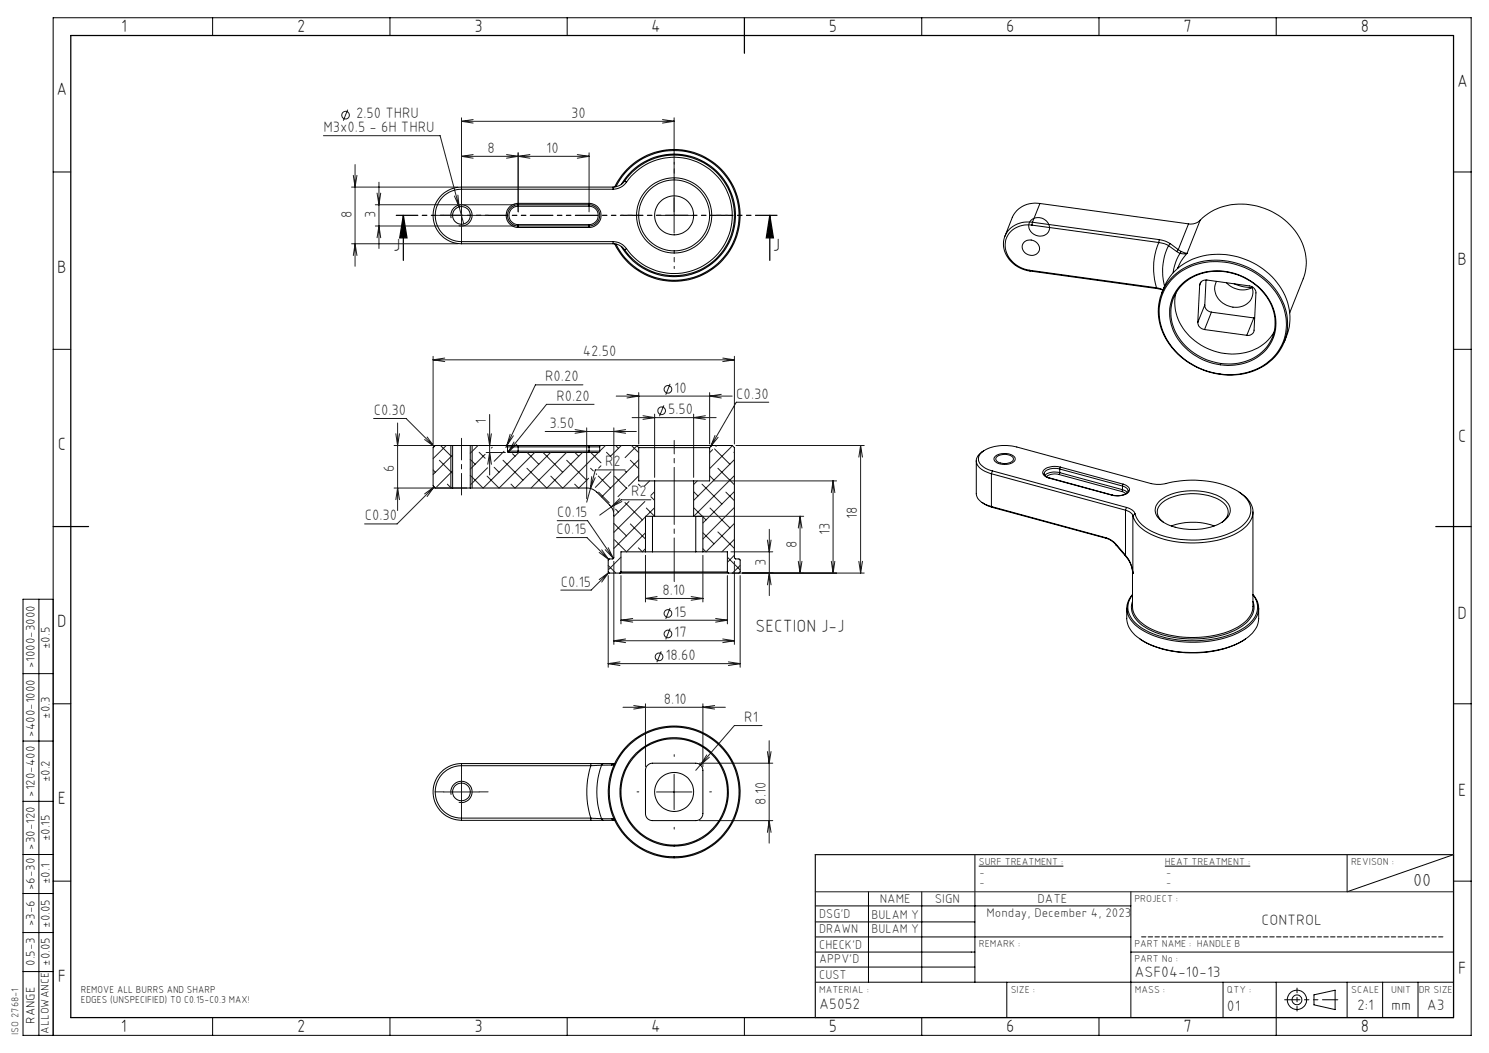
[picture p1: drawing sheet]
<svg xmlns="http://www.w3.org/2000/svg" width="420mm" height="297mm" viewBox="0 0 420 297" stroke-linecap="round" stroke-linejoin="round" font-family="sans-serif">
<g fill="none" stroke="#191924" stroke-width=".28">
<path d="M91.2 38.3h32.9l6.7 24.9M98.1 30.9l-1.3 3.1M130.2 33.2v32.6M130.2 34.2h59.9M130.2 34.2l3.3 .5M133.5 33.7l-3.3 .5M186.9 33.7l3.2 .5M190.1 33.2v32.6M190.1 34.2l-3.2 .5M99.2 52.8h30M99.7 49.5l.5 3.3 .5-3.3M100.2 46.4v28.7"/>
<path d="M105.9 57.7h39.3M106.4 54.5l.5 3.2 .5-3.2M106.9 51.4v18.7M129.2 55l.3 3.3-1.3-3M130.2 44.1h36M130.2 44.1l3.3 .5M133.5 43.6l-3.3 .5M142.9 43.6l3.3 .5M146.2 43.1v16.7M146.2 44.1l-3.3 .5M146.2 44.1l3.3 .5M149.5 43.6l-3.3 .5"/>
<path d="M162.8 43.6l3.4 .5M166.2 43.1v16.7M166.2 44.1l-3.4 .5M99.2 68.8h30M99.7 72.1l.5-3.3 .5 3.3M105.9 63.7h39.3M106.4 67.1l.5-3.4 .5 3.4M125.2 60.7h9.9M185.2 60.7h10M105.4 118h9.1l7.9 7.9M112.1 119.3v24.7M122.2 100.5v24.7"/>
<path d="M122.2 101.5h85M122.2 101.5l3.2 .5M125.4 101l-3.2 .5M138.1 116.9v17.1M164.4 108.5h-13.4l-8.1 17.2M167.6 114h-13.4l-10.9 13.6M173.8 111.7h32.7M176.8 111.2l3.4 .5-3.4 .6M178.3 117.8h23.7M180.2 110.7v14.5M181.4 117.3l3.2 .5-3.2 .5M184.6 116.8v17.9"/>
<path d="M187.3 114.3l-1.3 3.1M189 108.3l-1.2 3M195.7 116.8v17.9M199 117.3l-3.3 .5 3.3 .5M200.2 110.7v14.5M203.4 111.2l-3.2 .5 3.2 .6M203.9 101l3.3 .5M207.2 100.5v24.7M207.2 101.5l-3.3 .5M216.9 113.4h-9.2l-7.3 12.5M111.2 125.7h20.5M111.2 137.7h20.5"/>
<path d="M111.7 122.3l.4 3.4 .6-3.4M119.8 124l2.6 1.9M120.5 123.3l1.9 2.6M122.2 132.5l.6 .7M122.4 137.3l-1.9 2.7M122.4 137.3l-2.6 2M122.4 137.3l-10.4 10.5h-9.2M123.9 129.8l3.8 3.8M124.2 125.7l3.1 3M125.9 125.7l-3.7 3.7M126.2 136.6l1 1.1M127.7 132.8l-4.5 4.5"/>
<path d="M127.7 128.3l-5.5 5.5M127.7 137.3l-.3 .4M132.6 134.1l3.6 3.6M132.6 129.6l1.4 1.3M134.8 125.7l-2.2 2.1M135.1 127.6l1.7 1.7M136.8 128.1l-4.2 4.2M137.1 125.7h4.6M137.1 127.6h5.5M137.4 134.3l3.3 3.4M137.5 131.9l-4.9 4.9M137.6 130.9l.5-3.3 .5 3.3"/>
<path d="M137.6 122.3l.5 3.4 .5-3.4M138.9 126.1l-.3 .3M139.4 131.8l1.4 1.4M141.9 129.8l5.6 5.6M142.2 127.3l-2.8 2.8M142.7 126.1l.1 .1M142.9 125.7l-.1 .3M143.9 122.5l-1 3.2M144.1 136.6l1.1 1.1M144.6 128l.7 .7M144.8 122.9l-1.9 2.8M145 124.7l-1.7 2.9"/>
<path d="M145.8 125.3l-2.5 2.3M146.3 127.6l-10 10.1M148.6 132.1l5.6 5.6M148.7 127.6l3.3 3.3M150.8 127.6l-10 10.1M153.2 127.6l5.5 5.6M153.8 121.7h25.7M155.3 127.6l-10 10.1M155.4 134.3l3.3 3.4M159.8 127.6l-10 10.1M159.8 129.8l5.7 5.6M162.1 136.6l1.1 1.1"/>
<path d="M162.2 127.6l1 1.1M162.2 121.2l3.3 .5-3.3 .5M164.3 127.6l-10 10.1M165.5 120.7v19.9M166 134.9l-2.7 2.8M166.5 137.8l-1 3.8M166.6 132.1l.8 .7M166.7 127.6l2.8 2.9M166.9 134.4l-.4 3.4M167.9 134.7l-1.4 3.1M168.2 133.6l.1 .2M168.8 127.6l-10 10.1"/>
<path d="M168.8 134.3l3.4 3.4M168.8 138.8l3 3M169.5 131.4l-.7 .6M170.8 125.7l-1.6 1.5M172.3 133.1l-4.4 4.4M173.1 120.7v23.6M173.3 134.3l3.5 3.5M173.6 125.7l.8 .8M175.3 125.7l-3.1 3-1.1-1.1M176.3 132.5h-8.4l-1.4 5.3M176.3 132.8l.4 .4M176.5 121.2l-3.4 .5 3.4 .5"/>
<path d="M176.8 137.6l-2.5 2.5M177.8 129.8l2.4 2.4M178.1 125.7l2.1 2M179.7 125.7l-3.4 3.4M180.1 136.6l.5 .5M180.2 129.7l-10.5 10.5M180.2 134.2l-2.9 2.9M183.2 135.6l-1.4 1.5M184.6 138.7l-1 1M195.7 138.7l1.2 1.2M196.7 135.6l-1 1.1M198 136.6l5.6 5.6"/>
<path d="M200.2 134.2l1.2 1.2M201 126.8l-.8 .9M201.2 135.6h34.8M201.5 126.6l4.4 4.3M201.7 122.8l-1.3 3.1M202.2 125.7l-.3 .2M202.5 132.1l4.7 4.6M202.6 123.3l-2.2 2.6M204.8 138.8l2.4 2.4M206.6 125.7l-6.4 6.5M207 127.6l.2 .1M207.2 129.6l-11.5 11.5"/>
<path d="M207.2 134.2l-11.5 11.4M207.2 138.6l-8.9 8.9M207.6 125.7h36.2M235 135.6v26M235 135.6l.5 3.4M235 135.6l-.5 3.4M242.7 125.7v35.9M242.7 125.7l.6 3.2M242.7 125.7l-.4 3.2M111.7 140.9l.4-3.2 .6 3.2M157 151.6h8.6l6.1 6.2M157.2 146.9h8.5l7.3 10.6"/>
<path d="M169 155.8l2.7 2M169.7 155.1l2 2.7M170.7 155l2.3 2.5M171.6 154.5l1.4 3M171.6 159.5l2.1 2.1M172.4 143l-3.2 2.3M173.1 158.3v23.4M173.1 147.6l3.6 3.6M173.6 143.6l.8 .8M174.8 140.6l-2.4 2.4M175.2 157.2l-3.6 3.5M175.4 141.5l-3 1.5"/>
<path d="M176.3 141.7l4.9 4.9M177.4 141.5l-4.3 4.2M177.8 147.8l4.3 4.2M180.1 154.5l1.1 1.1 .9-.8M181.9 141.5l-8.8 8.7M182.1 156.6v13.2M182.1 145.8l-9 8.9M182.1 150.3l-5.4 5.3-3.4-3.3M182.3 143.3l2.3 2.3M183.6 141h-8.4l-2.8 2M183.6 140.1l1 1M184.6 143.2l-2.4 2.4"/>
<path d="M195.7 143.2l2.4 2.4M196.7 145.6h30M198.3 156.6v13.2M198.3 150.3l3.1 3.1M198.3 145.8l.8 .8M200.3 143.3l5.6 5.6M202.5 150l4.7 4.7M205.2 157.2l3.6 3.6M206.2 155.6h11.8M207 145.6l.2 .1M207.2 158.3v23.4M207.2 143.1l-8.9 8.9"/>
<path d="M207.2 147.6l-8.1 8-.8-.8M207.2 152.1l-3.6 3.5M207.2 156.6l-2 2M208.8 159.5l-2.2 2.1M216.5 152.3l.5 3.3 .5-3.3M217 149.3v18.7M225.2 158.3l.5 3.3M225.7 145.6v16M225.7 145.6l.5 3.3M225.7 145.6l-.5 3.3M226.2 158.3l-.5 3.3M234.5 158.3l.5 3.3"/>
<path d="M235.5 158.3l-.5 3.3M242.3 158.3l.4 3.3M243.3 158.3l-.6 3.3M171.6 162.3v25.9M171.7 161.5l-2 2.7M171.7 161.5l-2.7 2M171.7 161.5l-4.9 4.9h-8.6M175.2 162.3v13.7M175.2 174.9h30M175.2 174.9l3.3 .6M178.5 174.4l-3.3 .5M182.1 168.8h16.2"/>
<path d="M182.1 168.8l3.2 .5M185.3 168.3l-3.2 .5M189 177.3l-1.2 3M189 171.5l-1.2 3.1M194.9 168.3l3.4 .5M198.3 168.8l-3.4 .5M201.9 174.4l3.3 .5M205.2 162.3v13.7M205.2 174.9l-3.3 .6M206.4 161.6h37.4M208.8 162.3v25.9M216.5 165l.5-3.4 .5 3.4"/>
<path d="M171.6 187.2h37.2M171.6 187.2l3.3 .5M173.1 180.7h34.1M173.1 180.7l3.4 .6M174.9 186.7l-3.3 .5M175.7 199.5h28.9M176.5 180.2l-3.4 .5M178.8 199l3.3 .5-3.3 .5M182.1 198.5v17.7M186.5 183.7l-1.2 3.1M198.3 198.5v17.7M201.6 199l-3.3 .5 3.3 .5"/>
<path d="M203.9 180.2l3.3 .5M205.5 186.7l3.3 .5M207.2 180.7l-3.3 .6M208.8 187.2l-3.3 .5M130.2 218.4v9.9M190.1 218.4v9.9M197.3 215.3h20.7M197.6 215.8l-1.3 1.5M199.4 212.9l-1.8 2.9M200.1 213.6l-2.5 2.2M214.9 204.6h-7.7l-9.6 11.2M216.5 212l.5 3.3 .5-3.3"/>
<path d="M217 208.9v28.9M125.2 223.4h9.9M185.2 223.4h10M197.3 231.5h20.7M216.5 234.8l.5-3.3 .5 3.3M230 251.5h180"/>
<circle cx="97.5" cy="32.5" r="1.08"/>
<circle cx="186.6" cy="115.8" r="1.08"/>
<circle cx="188.4" cy="109.8" r="1.07"/>
<circle cx="188.4" cy="173" r="1.07"/>
<circle cx="188.4" cy="178.8" r="1.07"/>
<circle cx="185.9" cy="185.3" r="1.08"/>
</g>
<g fill="none" stroke="#000" stroke-width=".28">
<path d="M60 5v5M110 5v5M160 5v5M260 5v5M310 5v5M360 5v5M15 48.5h5M130.2 52.8a8 8 0 0 0-8 8 8 8 0 0 0 8 8M130.2 53.4a7.4 7.4 0 0 0-7.4 7.4 7.4 7.4 0 0 0 7.4 7.4M130.2 52.8v.6M130.2 53.4h42.7M130.2 52.8h42.7"/>
<path d="M146.2 57.4a3.4 3.4 0 0 0-3.4 3.4 3.4 3.4 0 0 0 3.4 3.4M146.2 57.4v.3M146.2 57.7a3 3 0 0 0-3 3 3 3 0 0 0 3 3M146.2 57.7v.5M146.2 58.2a2.59 2.59 0 0 0-2.6 2.6 2.59 2.59 0 0 0 2.6 2.6M146.2 57.4h20M146.2 57.7h20M146.2 58.2h20M166.2 57.4a3.4 3.4 0 0 1 3.3 3.4 3.4 3.4 0 0 1-3.3 3.4M166.2 57.4v.3M166.2 57.7a3 3 0 0 1 3 3 3 3 0 0 1-3 3M166.2 57.7v.5"/>
<path d="M166.2 58.2a2.59 2.59 0 0 1 2.5 2.6 2.59 2.59 0 0 1-2.5 2.6M172.9 52.8v.6M173.4 52.7a18.6 18.6 0 0 1 28.3-6.5 18.6 18.6 0 0 1 0 29.1 18.6 18.6 0 0 1-28.3-6.5M173.7 52.7a18.3 18.3 0 0 1 27.9-6.2 18.3 18.3 0 0 1 0 28.5 18.3 18.3 0 0 1-27.9-6.2M175.2 52a17.3 17.3 0 0 1 26.1-4.5 17.3 17.3 0 0 1 0 26.5 17.3 17.3 0 0 1-26.1-4.5M176.2 51a4 4 0 0 1-3.3 1.8M176.2 51a17 17 0 0 1 25.3-2.9 17 17 0 0 1 0 25.4 17 17 0 0 1-25.3-3M176.2 51l.5 .4M176.7 51.4a4.7 4.7 0 0 1-3.8 2M176.7 51.4a16.4 16.4 0 0 1 24.3-2.9 16.4 16.4 0 0 1 0 24.5 16.4 16.4 0 0 1-24.3-2.9M293.3 57.4a7.1 7.1 0 0 0-7.8 3.9l-2 5.3M293.3 57.4l-2.1 5.3"/>
<path d="M293.3 57.4l41.9 5.7M410 48.5h5M127.2 61.5a3 3 0 0 1 2.7-3.8 3 3 0 0 1 3.2 3.3 3 3 0 0 1-3.7 2.6M130.2 68.2v.6M130.2 68.2h42.7M130.2 68.8h42.7M146.2 63.7v.5M146.2 63.4v.3M146.2 64.2h20M146.2 63.7h20M146.2 63.4h20M166.2 63.7v.5"/>
<path d="M166.2 63.4v.3M172.9 68.2a4.7 4.7 0 0 1 3.8 1.9M172.9 68.8a4 4 0 0 1 3.3 1.7M172.9 68.2v.6M176.7 70.1l-.5 .4M289 68.2a2.59 2.59 0 0 1 2.9-.1 2.59 2.59 0 0 1 1.2 2.7 2.51 2.51 0 0 1-3.2 1 2.51 2.51 0 0 1-1.4-3zM290.4 76.2l35.8 5M290.4 76.2l.1 .2M290.5 76.4l35.8 5M290.7 62.2a3.1 3.1 0 0 1 3.7-.4 3.1 3.1 0 0 1 1.4 3.4 3 3 0 0 1-3.7 1.1 3 3 0 0 1-1.7-3.5zM291.1 63.5a6.1 6.1 0 0 0-7.5 6.6 8 8 0 0 0 6.8 6.1M291.1 63.5l35.7 4.9"/>
<path d="M291.2 62.7a6.6 6.6 0 0 0-8 7.4 8.6 8.6 0 0 0 7.3 6.3M291.2 62.7l35.8 4.9M291.2 62.7l-.1 .8M326.8 68.4l1.6 .3 1.2 .6M326.8 68.4a18.5 18.5 0 0 0-.6 12.8M327 67.6l1.7 .4 1.4 .7M327 67.6l-.2 .8M329.6 69.3a16.4 16.4 0 0 0-1.1 11.4M329.6 69.3l2.3 1.6M330.1 68.7l-.5 .6M330.1 68.7l2.3 1.7M330.4 79a18.3 18.3 0 0 1 20.7-3.5 18 18 0 0 1 11.7 17.2 14.5 14.5 0 0 1-13.2 12.8 20.4 20.4 0 0 1-22.2-13.8 13.6 13.6 0 0 1 3-12.7z"/>
<path d="M330.7 78.2a19 19 0 0 1 22-2.4 18 18 0 0 1 10.4 17 14.9 14.9 0 0 1-14.5 12.9 20.4 20.4 0 0 1-21.6-14.9 13.6 13.6 0 0 1 3.7-12.6zM331.9 70.9l.9 .6M332.4 70.4l.8 .5M332.4 70.4l-.5 .5M332.8 71.5l1.2 .1 .8-.1M332.8 71.5l-1.2 2.6-.7 2.8M333.2 70.9l1.6 .6M333.2 70.9l-.4 .6M334.8 71.5l-1.7 2.2-.9 2M335.2 63.1l-2.8 7.3M338.5 62.1a17.2 17.2 0 0 1 20.2-2.4 16.3 16.3 0 0 1 9.6 16.4l-.7 2.5-3.8 9.6M338.5 62.1a3.8 3.8 0 0 1-3.3 1"/>
<path d="M338.5 62.1l-3.7 9.4M338.7 79.6l-.3 .8M340.2 79l-.4 7M343.1 79.4a5.1 5.1 0 0 0 4.1 7.1 4.6 4.6 0 0 0 4.7-.9 4.6 4.6 0 0 0 1.2-4.7M345.9 79.8a6.2 6.2 0 0 0 7.3 1.3l-2.3-.2-2.8-.9M15 98.5h5M326.2 81.2l1.9 .5M326.2 81.2l.1 .2M326.3 81.4l1.7 .4M327.7 82.7a16 16 0 0 1 17.1-10.9 20.3 20.3 0 0 1 18.6 14.5 14.9 14.9 0 0 1-1.1 10.1M331.7 82.7a13.6 13.6 0 0 0 7 14.6 15.8 15.8 0 0 0 18.4-.8l2.3-2.8M332.8 80.7a15.6 15.6 0 0 1 19.1-2 13.8 13.8 0 0 1 7.2 16.8 13.7 13.7 0 0 1-15.8 7.2 16.2 16.2 0 0 1-13.3-13 11.4 11.4 0 0 1 2.8-9z"/>
<path d="M333.3 80.5a15.6 15.6 0 0 1 19.9-.9 13.3 13.3 0 0 1 5.8 15.4 13.4 13.4 0 0 1-15.7 7.3 15.8 15.8 0 0 1-13-13 11 11 0 0 1 3-8.8zM337.9 90.9a2.12 2.12 0 0 0 1.9 2.1M338.4 80.4a1.69 1.69 0 0 1 2-1.4l12 1.6a2.05 2.05 0 0 1 1.9 2l-.6 10.5a1.69 1.69 0 0 1-2 1.5M338.4 80.4l-.5 10.5M339.8 93l11.9 1.6M339.8 86a2.05 2.05 0 0 0 1.9 2M339.8 86l-1.9 4.9M341.7 88l12 1.7M341.7 88l-1.9 5M353.7 89.7l-2 4.9M353.7 89.7h.2M410 98.5h5"/>
<path d="M127.2 125.7v12M127.7 125.7h4.9M127.7 137.7h4.9M127.7 125.7h-4.9l-.6 .6v10.8l.6 .6h4.9M127.7 125.7v12M132.6 137.7h32.9a3.8 3.8 0 0 1 2.8 1.1l3.7 3.7a3.7 3.7 0 0 1 1.1 2.8v12l-.2 .4h-1l-.3 .2v3.4l.3 .3h3M132.6 125.7v12M132.6 125.7h10.2M133.2 125.7v12M142.8 125.7l.4 .3M142.8 125.7h3.4M143.2 126h3"/>
<path d="M143.2 127.2h3M143.2 127.2l.3 .4h25.3l.4-.4M143.2 126v1.2M146.2 125.7v.3M146.2 127.2v.4M146.2 126v1.2M146.2 125.7h20M146.2 127.2h20M146.2 126h20M166.2 127.2h3M166.2 126h3M166.2 125.7v.3"/>
<path d="M166.2 125.7h3.3M166.2 127.2v.4M166.2 126v1.2M169.2 126v1.2M169.5 125.7l-.3 .3M169.5 125.7h10.1M179.6 125.7h21.2M179.6 125.7l.6 .6M180.2 126.3h20M180.2 126.3v9.3h4.4M184.6 135.6h11.1M184.6 135.6v10"/>
<path d="M195.7 135.6v10M200.2 126.3v9.3h-4.5M200.8 125.7h5.8l.6 .6v31l.3 .4h1l.3 .2v3.4l-.3 .3h-3M200.8 125.7l-.6 .6M275.4 130v9.2a3.9 3.9 0 0 0 3 3.2l1.2 .5M277.5 127.2a2.88 2.88 0 0 0-1.5 4.5l1.8 1.2 1.8 .7M279.6 133.6l37.9 10.3M279.6 133.6v9.3M279.9 132.8a4.6 4.6 0 0 1-3.9-3.3 4 4 0 0 1 3.2-3.2 13.5 13.5 0 0 1 7.6-.2l37.8 10.3a10.9 10.9 0 0 0 6.2-.5 27.9 27.9 0 0 1 18.3 2.6 6.6 6.6 0 0 1 3.7 5.6 7.8 7.8 0 0 1-5.1 5.9 28.1 28.1 0 0 1-23.7-.6 7.8 7.8 0 0 1-3.9-4.5M279.9 132.8l37.8 10.3M279.9 132.8l-.3 .8M280.7 128.7a4.4 4.4 0 0 1 5.6 .4 1.42 1.42 0 0 1-1.5 1.7 3.7 3.7 0 0 1-4.4-1.2z"/>
<path d="M281.1 128.9a3.5 3.5 0 0 1 4.7 .4 1.87 1.87 0 0 1-2.4 1.4 2.38 2.38 0 0 1-2.5-1.2zM294.5 133.7a1.58 1.58 0 0 0 1.6 1.1M295.9 134.9l17.7 4.8M296.1 134.8l-.2 .1M296.1 134.8l17.6 4.8M298.7 133.8a4.1 4.1 0 0 0-3.5 .6M298.7 133.8l17.7 4.8M298.9 133.3l-.2 .5M298.9 132.3a3.8 3.8 0 0 0-4.3 1.1l-.1 .3M298.9 133.3a4.5 4.5 0 0 0-4.2 .8M298.9 132.3l17.7 4.8M298.9 133.3l17.7 4.8"/>
<path d="M298.9 132.3v1M299.1 131.8a4.7 4.7 0 0 0-4.9 1.2 1.7 1.7 0 0 0 1.7 1.9M299.1 131.8l-.2 .5M299.1 131.8l17.7 4.8M313.7 139.6l-.1 .1M316.4 138.6l1.2 .7M316.6 138.1l-.2 .5M316.6 137.1l1.3 .7 .3 .6M316.6 138.1l1.4 .8M316.6 137.1v1M316.8 136.6a1.77 1.77 0 0 1 1.7 1.9 4.5 4.5 0 0 1-4.9 1.2M316.8 136.6l-.2 .5"/>
<path d="M318.2 138.5a3.4 3.4 0 0 1-3.9 1.2l-.6-.1M349.5 138.8a6.4 6.4 0 0 1 3.8 6.8 10.1 10.1 0 0 1-7.2 6 29.3 29.3 0 0 1-22.7-1.6 7.9 7.9 0 0 1-3.9-4.5M182.1 155.6h1.9M182.1 155.6h-6.9v5.7M184 155.6h12.3M184 145.6v10M184.6 145.6h11.1M184.6 145.6h-2.5v10M195.7 145.6h2.6v10M196.3 155.6h2M196.3 145.6v10M198.3 155.6h6.9v5.7"/>
<path d="M277 141.7l1.2 .7 1.7 .7M279.6 142.9l32.3 8.8M279.6 142.9l.3 .2M279.9 143.1l32.3 8.8M311.9 151.7a6.3 6.3 0 0 1 3 1.9M311.9 151.7l.3 .2M312.2 151.9l1.1 .5 1.5 1.3M314.8 153.7l2.5 3M314.9 153.6l-.1 .1M314.9 153.6l2.6 3M317.3 156.7l1 1.2M317.5 143.9a2.75 2.75 0 0 1 2 1.6"/>
<path d="M317.5 156.6l.8 1.2M317.5 143.9v12.7M317.5 156.6l-.2 .1M317.7 143.1a3.1 3.1 0 0 1 2.4 1.8M317.7 143.1l-.2 .8M318.3 157.9l.9 1.8 .3 2.1M318.3 157.8a8.3 8.3 0 0 1 1.2 4M318.3 157.8v.1M319.5 145.5v16.3M320.1 144.9l-.6 .6M327 141.4a15.2 15.2 0 0 1 12.4-2.8 10.4 10.4 0 0 1 7.1 3.6 3.6 3.6 0 0 1-1.8 5.1 17.5 17.5 0 0 1-17-.4 3.4 3.4 0 0 1-.7-5.5zM328.2 147.3a3.4 3.4 0 0 1-1.8-3.2 3.4 3.4 0 0 1 2.2-2.9 16.5 16.5 0 0 1 16 .2 3.3 3.3 0 0 1 1.8 2.9 3.3 3.3 0 0 1-1.7 3"/>
<path d="M330.4 148.3a18.3 18.3 0 0 1 12.1 0M353.4 144.4v26.7a7 7 0 0 1-4.1 5.7 28.8 28.8 0 0 1-25.9-.1 7.1 7.1 0 0 1-4-5.6v-10.2M11 169v123M15 169h-8.5v123h408.5v-287h-400v287M174.9 161.6h30.6M175.2 161.3h30M175.2 161.3l-.3 .3M205.2 161.3l.3 .3M317.8 171.6v2.9a8 8 0 0 0 5 6.5 31.9 31.9 0 0 0 27.3 0 8.2 8.2 0 0 0 4.9-6.5v-2.9M319.4 167.8a5.6 5.6 0 0 0 1.2 8.3 24.9 24.9 0 0 0 16 4.6 24.8 24.8 0 0 0 15.8-4.7 5.6 5.6 0 0 0 1-8.2M319.4 167.7a5.7 5.7 0 0 0 .7 8.5 25.2 25.2 0 0 0 16.9 4.9 24.9 24.9 0 0 0 15.7-4.9 5.6 5.6 0 0 0 .7-8.5M319.4 169.6a5.5 5.5 0 0 0 2.2 6.3 23.9 23.9 0 0 0 15.8 4.3 22.6 22.6 0 0 0 14.2-4.6 5.4 5.4 0 0 0 1.8-6"/>
<path d="M319.4 160.7l.1 1.1M6.5 190h8.5M15 198.5h5M321.6 180.2a28.4 28.4 0 0 0 19.4 3.7 23.5 23.5 0 0 0 10.3-3.7M410 198.5h5M6.5 209h8.5M130.2 216a7.4 7.4 0 0 0-7.4 7.4 7.4 7.4 0 0 0 7.4 7.3M130.2 215.4a8 8 0 0 0-8 8 8 8 0 0 0 8 8M130.2 215.4v.6M130.2 215.4h36.5M130.2 216h36.5M166.7 216a24.6 24.6 0 0 0 0 14.7"/>
<path d="M166.7 215.4h3.4M166.7 215.4v.6M169.7 215.8a21.9 21.9 0 0 0 0 15.1M169.7 215.8l-3 .2M170.1 215.4l-.4 .4M170.1 215.4h2.8M172.5 215.8h-2.8M172.9 215.4l-.4 .4M173.2 215.7l-.7 .1M173.4 215.3l-.5 .1M182.6 215.9l.7-.5 .7-.1h12.3a2.05 2.05 0 0 1 2 2v12.2a1.99 1.99 0 0 1-2 2h-12.3a1.93 1.93 0 0 1-1.9-2v-12.2l.1-.8zM6.5 226h8.5"/>
<path d="M127.2 224.2a3 3 0 0 1 2.7-3.8 3 3 0 0 1 3.2 3.2 3 3 0 0 1-3.7 2.7M130.2 230.7v.7M130.2 231.4h36.5M130.2 230.7h36.5M166.7 230.7l3 .2M166.7 231.4h3.4M166.7 230.7v.7M169.7 230.9h2.8M169.7 230.9l.4 .5M170.1 231.4h3.3M172.5 230.9l.7 .1M172.5 230.9l.4 .5"/>
<path d="M6.5 241h8.5M6.5 252h8.5M15 248.5h5M230 255.5h89M245 251.5v25.5M260 251.5v25.5M275 241v36M276.1 244.3h23.8M319 251.5v35.5M328.6 244.3h24.1M380 241v10.5l30-10.5v46h-180M410 248.5h5"/>
<path d="M6.5 274h8.5M6.5 263h8.5M230 268.5h45M230 277h180M230 272.8h45M230 260h45M230 264.3h89M284 277v10M319 268.5h91M345 277v10M360 277v15M380 277v10"/>
<path d="M390 277v10M400 277v10M60 287v5M110 287v5M160 287v5M210 287v5M260 287v5M310 287v5M370.6 280.6l6-1.3v5.5l-6-1.4z"/>
<circle cx="130.2" cy="60.8" r="2.5"/>
<circle cx="190.1" cy="60.8" r="10.6"/>
<circle cx="190.2" cy="60.7" r="5.5"/>
<circle cx="190.2" cy="60.8" r="10"/>
<circle cx="130.2" cy="223.4" r="2.5"/>
<circle cx="190.1" cy="223.4" r="18.6"/>
<circle cx="190.2" cy="223.4" r="5.5"/>
<circle cx="190.2" cy="223.4" r="15"/>
<circle cx="190.2" cy="223.3" r="18.3"/>
<circle cx="190.2" cy="223.4" r="15.3"/>
<circle cx="365.8" cy="282" r="1.38"/>
<circle cx="365.8" cy="282" r="2.72"/>
</g>
<path d="M20 10h390v277h-390zM210 5v10M113.8 60.7l1 6.4h-2.1zM113.8 60.7v12.7M217.1 60.7l1.1 6.4h-2.1zM217.1 60.7v12.7M15 148.5h10M405 148.5h10" fill="none" stroke="#000" stroke-width=".35"/>
<path d="M219.2 60.7h-107.4" fill="none" stroke="#000" stroke-width=".35" stroke-dasharray="6.3 1.3 1.3 1.3 1.3 1.3" stroke-dashoffset=".3"/>
<path d="M190.2 135.6v-11.4" fill="none" stroke="#191924" stroke-width=".28" stroke-dasharray="15.2 1.3 1.3 1.3" stroke-dashoffset="11.4"/>
<path d="M190.2 164v-28.4" fill="none" stroke="#191924" stroke-width=".28" stroke-dasharray="15.2 1.3 1.3 1.3" stroke-dashoffset="2.9"/>
<path d="M130.2 139.6v-16" fill="none" stroke="#191924" stroke-width=".28" stroke-dasharray="15.2 1.3 1.3 1.3" stroke-dashoffset="9.1"/>
<path d="M365.9 278.7v6.5" fill="none" stroke="#000" stroke-width=".28" stroke-dasharray="15.2 1.3 1.3 1.3" stroke-dashoffset="13.9"/>
<path d="M407 264.3h-85" fill="none" stroke="#000" stroke-width=".28" stroke-dasharray="1.3 .6"/>
<path d="M377.4 282h-15.1" fill="none" stroke="#000" stroke-width=".28" stroke-dasharray="6.3 1.3 1.3 1.3 1.3 1.3" stroke-dashoffset="2"/>
<path d="M410 241h-180v46" fill="none" stroke="#191924" stroke-width=".35"/>
<path d="M130.2 55.7v-2.5M125.2 60.7h-2.5M130.2 65.7v2.5M135.2 60.7h2.5M130.2 218.3v-2.5M190.2 213.3v-.5M125.2 223.3h-2.5M130.2 228.3v2.5M135.2 223.3h2.5M180.2 223.3h-.5M190.2 233.3v.5M200.2 223.3h.5" fill="none" stroke="#191924" stroke-width=".28" stroke-dasharray="15.2 1.3 1.3 1.3"/>
<path d="M190.2 50.7v-5M180.2 60.7h-5M190.2 70.7v5M200.2 60.7h5" fill="none" stroke="#191924" stroke-width=".28" stroke-dasharray="15.2 1.3 1.3 1.3" stroke-dashoffset="14.6"/>
<path d="M217.1 60.7l1.1 6.4h-2.1zM113.8 60.7l1 6.4h-2.1z" fill="#000"/>
<g font-size="5">
<text x="34.2" y="9.1">1</text>
<text x="83.8" y="9.1">2</text>
<text x="133.8" y="9.1">3</text>
<text x="183.7" y="9.1">4</text>
<text x="233.8" y="9.1">5</text>
<text x="283.8" y="9.1">6</text>
<text x="333.8" y="9.1">7</text>
<text x="383.8" y="9.1">8</text>
<text x="16" y="26.9">A</text>
<text x="411" y="24.6">A</text>
<text x="110.9" y="70.8">J</text>
<text x="218" y="70.8">J</text>
<text x="16.2" y="76.9">B</text>
<text x="411.2" y="74.6">B</text>
<text x="411.3" y="124.6">C</text>
<text x="16.3" y="126.9">C</text>
<text x="16.2" y="176.9">D</text>
<text x="411.2" y="174.6">D</text>
<text x="16.3" y="226.9">E</text>
<text x="411.3" y="224.6">E</text>
<text x="411.3" y="274.6">F</text>
<text x="16.3" y="276.9">F</text>
<text x="34.1" y="291.1">1</text>
<text x="83.8" y="291.1">2</text>
<text x="133.8" y="291.1">3</text>
<text x="183.7" y="291.2">4</text>
<text x="233.8" y="291.1">5</text>
<text x="283.8" y="291.1">6</text>
<text x="333.8" y="291.2">7</text>
<text x="383.8" y="291.2">8</text>
</g>
<text font-size="5" fill="#191924" x="213.1" y="178.1">SECTION J-J</text>
<text font-size="4.9" fill="#191924" x="398.6" y="249.9">00</text>
<g font-size="4.2" fill="#191924">
<text x="100.4" y="33.4">2.50 THRU</text>
<text x="161.1" y="33.2">30</text>
<text x="91.2" y="37.3">M3x0.5 - 6H THRU</text>
<text x="137.5" y="43.1">8</text>
<text x="154.1" y="43.1">10</text>
<text x="99.2" y="61.4" transform="rotate(-90 99.2 61.4)">8</text>
<text x="105.9" y="61.4" transform="rotate(-90 105.9 61.4)">3</text>
<text x="164.4" y="100.5">42.50</text>
<text x="153.8" y="107.6">R0.20</text>
<text x="156.9" y="113.1">R0.20</text>
<text x="190.2" y="110.7">10</text>
<text x="207.7" y="112.4">C0.30</text>
<text x="105.4" y="117">C0.30</text>
<text x="137.1" y="119.6" transform="rotate(-90 137.1 119.6)">1</text>
<text x="188.4" y="116.8">5.50</text>
<text x="155" y="120.7">3.50</text>
<text x="170.7" y="131.6">R2</text>
<text x="111.2" y="133.1" transform="rotate(-90 111.2 133.1)">6</text>
<text x="178" y="140">R2</text>
<text x="102.9" y="146.8">C0.30</text>
<text x="157.2" y="145.9">C0.15</text>
<text x="241.8" y="146.4" transform="rotate(-90 241.8 146.4)">18</text>
<text x="157" y="150.6">C0.15</text>
<text x="224.7" y="154.7" transform="rotate(-90 224.7 154.7)">8</text>
<text x="234" y="150.8" transform="rotate(-90 234 150.8)">13</text>
<text x="216" y="159.5" transform="rotate(-90 216 159.5)">3</text>
<text x="158.2" y="165.5">C0.15</text>
<text x="186.9" y="167.8">8.10</text>
<text x="190.2" y="174">15</text>
<text x="190.2" y="179.7">17</text>
<text x="187.7" y="186.2">18.60</text>
<text x="187.3" y="198.5">8.10</text>
<text x="209.9" y="203.6">R1</text>
<text x="216" y="227" transform="rotate(-90 216 227)">8.10</text>
<text x="355.9" y="260.8">CONTROL</text>
<text x="320" y="275.6">ASF04-10-13</text>
<text x="231.1" y="284.6">A5052</text>
<text x="346.1" y="285">01</text>
<text x="382.8" y="284.8">2:1</text>
<text x="392.4" y="284.8">mm</text>
<text x="402.5" y="284.8">A3</text>
</g>
<g font-size="3.6" fill="#191924">
<text x="248.1" y="254.6">NAME</text>
<text x="263.7" y="254.6">SIGN</text>
<text x="292.6" y="254.6">DATE</text>
<text x="231.1" y="258.9">DSG'D</text>
<text x="231.1" y="263.3">DRAWN</text>
<text x="245.8" y="263.3">BULAM Y</text>
<text x="245.8" y="259.3">BULAM Y</text>
<text x="231.1" y="267.5">CHECK'D</text>
<text x="231.1" y="271.6">APPV'D</text>
<text x="231.1" y="276">CUST</text>
</g>
<g font-size="3.5">
<text x="14.1" y="183.1" transform="rotate(-90 14.1 183.1)">±0.5</text>
<text x="9.8" y="188.5" transform="rotate(-90 9.8 188.5)">&gt;1000-3000</text>
<text x="14.1" y="202.8" transform="rotate(-90 14.1 202.8)">±0.3</text>
<text x="9.8" y="207.8" transform="rotate(-90 9.8 207.8)">&gt;400-1000</text>
<text x="14.1" y="220.7" transform="rotate(-90 14.1 220.7)">±0.2</text>
<text x="9.8" y="224.7" transform="rotate(-90 9.8 224.7)">&gt;120-400</text>
<text x="9.8" y="239.7" transform="rotate(-90 9.8 239.7)">&gt;30-120</text>
<text x="14.1" y="237.3" transform="rotate(-90 14.1 237.3)">±0.15</text>
<text x="9.8" y="251" transform="rotate(-90 9.8 251)">&gt;6-30</text>
<text x="14.1" y="249.3" transform="rotate(-90 14.1 249.3)">±0.1</text>
<text x="9.8" y="261.3" transform="rotate(-90 9.8 261.3)">&gt;3-6</text>
<text x="14.1" y="261.7" transform="rotate(-90 14.1 261.7)">±0.05</text>
<text x="9.8" y="272.4" transform="rotate(-90 9.8 272.4)">0.5-3</text>
<text x="14.1" y="272.4" transform="rotate(-90 14.1 272.4)">±0.05</text>
<text x="9.8" y="288.7" transform="rotate(-90 9.8 288.7)">RANGE</text>
</g>
<text font-size="3.5" fill="#191924" x="278.3" y="258.5">Monday, December 4, 2023</text>
<text font-size="3.2" x="13.8" y="291.5" transform="rotate(-90 13.8 291.5)">ALLOWANCE</text>
<g font-size="2.8" fill="#191924">
<text x="276.1" y="244">SURF TREATMENT :</text>
<text x="328.6" y="244">HEAT TREATMENT :</text>
<text x="381.1" y="244">REVISON :</text>
<text x="276.3" y="250">-</text>
<text x="276.3" y="247">-</text>
<text x="329" y="250">-</text>
<text x="329" y="247">-</text>
<text x="320" y="254.4">PROJECT :</text>
<text x="276.1" y="267.2">REMARK :</text>
<text x="320" y="267.2">PART NAME : HANDLE B</text>
<text x="320" y="271.4">PART No :</text>
<text x="231.1" y="279.9">MATERIAL :</text>
<text x="285.1" y="279.9">SIZE :</text>
<text x="320.1" y="279.9">MASS :</text>
<text x="346.1" y="279.9">QTY :</text>
<text x="381.1" y="279.9">SCALE</text>
<text x="392.4" y="279.9">UNIT</text>
<text x="400.2" y="279.9">DR SIZE</text>
<text x="5.3" y="291.9" transform="rotate(-90 5.3 291.9)">ISO 2768-1</text>
</g>
<g font-size="2.8">
<text x="22.8" y="280.1">REMOVE ALL BURRS AND SHARP</text>
<text x="22.8" y="283">EDGES (UNSPECIFIED) TO C0.15-C0.3 MAX!</text>
</g>
</svg>
